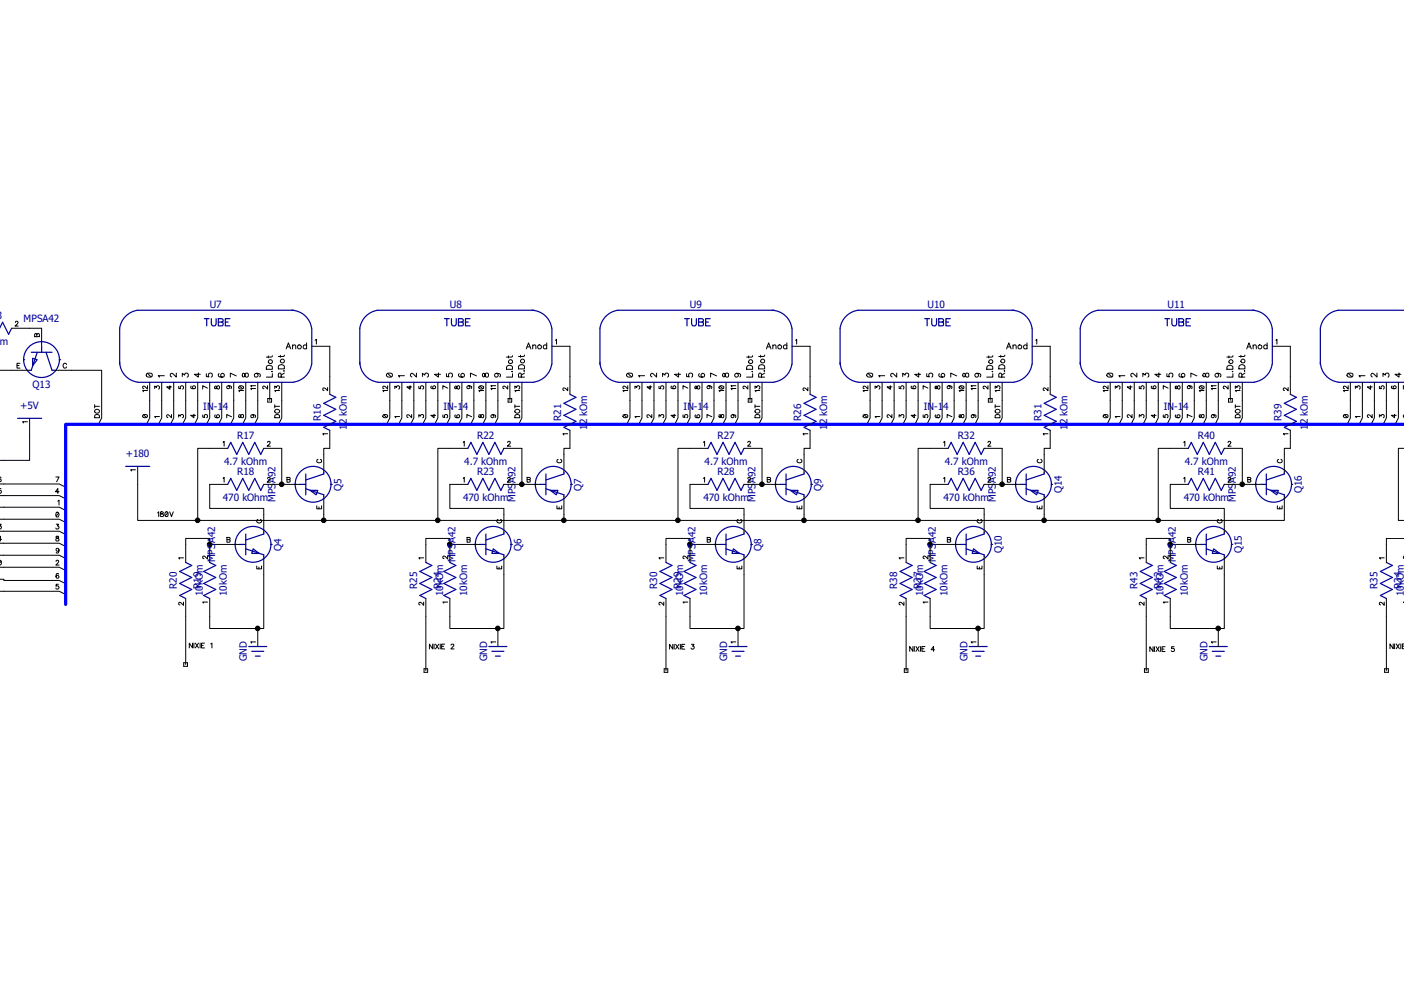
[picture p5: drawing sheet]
<svg xmlns="http://www.w3.org/2000/svg" width="297mm" height="210mm" viewBox="0 0 297 210" stroke-linecap="round" stroke-linejoin="round" font-family="sans-serif">
<path d="M0 0h297v210h-297z" fill-rule="evenodd" fill="#fff" stroke="#fff" stroke-width=".34"/>
<g fill="none" stroke="#000" stroke-width=".21">
<path d="M-.1 78.3h6.4M2.5 69.4h6.3v3.8M3.3 68.2l.1-.3 .3 .1 .1 .2-.1 .3-.5 .5h.7M3.6 77.3h.4M4.2 76.8h-.6v1.1h.6M7.4 70.6l.2-.1 .2 .3 .3-.3 .2 .3v.4h-1zM7.8 70.8v.4M11.3 78.3h10.2v10.1l-.7 1.3M14.1 77.1a.39 .39 0 0 0-.4-.3 .39 .39 0 0 0-.4 .4v.3a.39 .39 0 0 0 .4 .4 .39 .39 0 0 0 .4-.3M31 79.1l.5-.2a.53 .53 0 0 1 .7 .5 .72 .72 0 0 1-1.3 0zM31.2 79l.8 .7M34.8 79.5h-1.3l.2 .3"/>
<path d="M37.3 78.9v.9l-.9-.8-.4 .2 .1 .4 .2 .1M38.6 79.6v-.6l.5 .3a.42 .42 0 0 1 .4-.4 .42 .42 0 0 1 .4 .4 .42 .42 0 0 1-.3 .5M42 78.9v.9l-.9-.6h1.3M43.6 79v.6l.6 .1a.45 .45 0 0 1-.1-.7 .45 .45 0 0 1 .7 .1 .45 .45 0 0 1-.1 .7M46.4 79l-.2 .1a.63 .63 0 0 0 .5 .7 .63 .63 0 0 0 .8-.4 .39 .39 0 0 0-.4-.4 .39 .39 0 0 0-.4 .3 .39 .39 0 0 0 .3 .5M50 79.5l-1.3-.6v.9M51.3 79v.6l.3 .1 .3-.6 .2-.2a.44 .44 0 0 1 .5 .4 .44 .44 0 0 1-.3 .5l-.4-.2-.2-.6zM54.2 79a.41 .41 0 0 1 .4 .4 .41 .41 0 0 1-.5 .3 .41 .41 0 0 1-.3-.5 .65 .65 0 0 1 .8-.3 .65 .65 0 0 1 .4 .7l-.1 .1M56.5 77.4l.4-.1 .5 .1 .2 .7h-1.3zM56.8 75.3v.4M57.5 78.6h.1zM57.6 79v.8h-1.3"/>
<path d="M57.6 75.2l-.2 .3h-1.1M59.1 77.3l.3-.2 .6 .2 .2 .7h-1.3zM59.3 75.1v.5M59.5 79.8l-.1-.8h-.4l-.1 .8h1.3M60 78.4h.2zM60.2 75.1l-.3 .3h-1M60.2 78.9l-.7 .4M60.5 73.8l.5-1.3 .5 1.3M60.7 73.4h.6M61.9 73.2l.3-.3 .3 .1 .1 .8M61.9 72.9v.9M64.9 73.1a.41 .41 0 0 0-.6 0 .41 .41 0 0 0 0 .6 .41 .41 0 0 0 .6-.1"/>
<path d="M64.9 72.5v1.3M66 73.2h3.8v10.2M66.7 72l.2-.2v1M81.8 79.1a.64 .64 0 0 1 .8-.2 .64 .64 0 0 1 .4 .7l-.5 .2a.53 .53 0 0 1-.8-.5zM82 79l.8 .7M85.6 79.5h-1.3l.2 .3M88.1 78.9v.9l-.9-.8-.4 .2v.3l.3 .2M89.4 79.6v-.6l.5 .3a.42 .42 0 0 1 .4-.4 .42 .42 0 0 1 .4 .4 .42 .42 0 0 1-.3 .5M92.8 78.9v.9l-.9-.6h1.3M94.4 79v.6l.6 .1a.45 .45 0 0 1-.1-.7 .45 .45 0 0 1 .7 .1 .45 .45 0 0 1-.1 .7M97.2 79l-.1 .1a.41 .41 0 0 0 .1 .6h.9a.41 .41 0 0 0 .1-.6 .41 .41 0 0 0-.7 .1 .41 .41 0 0 0 .3 .6M100.8 79.5l-1.3-.6v.9"/>
<path d="M102.2 79l-.1 .5 .3 .2 .3-.6 .2-.2a.44 .44 0 0 1 .5 .4 .44 .44 0 0 1-.3 .5l-.4-.2-.2-.6zM105 79a.4 .4 0 0 1 .4 .4 .4 .4 0 0 1-.4 .4 .4 .4 0 0 1-.4-.5 .68 .68 0 0 1 .7-.4 .68 .68 0 0 1 .6 .6l-.2 .2M107.3 77.4l.4-.1 .5 .1 .2 .7h-1.3zM107.6 75.3v.4M108.3 78.6h.1zM108.4 79v.8h-1.3M108.4 75.2l-.2 .3h-1.1M109.9 77.3l.3-.2 .6 .2 .2 .7h-1.3zM110.1 75.1v.5M110.3 79.8l-.1-.8h-.4l-.1 .8h1.3M110.8 78.4h.2zM111 75.1l-.3 .3h-1"/>
<path d="M111 78.9l-.7 .4M111.3 73.8l.5-1.3 .5 1.3M111.5 73.4h.6M112.7 73.2l.3-.3 .3 .1 .1 .8M112.7 72.9v.9M115.7 72.5v1.3M115.7 73.1a.41 .41 0 0 0-.6 0 .41 .41 0 0 0 0 .6 .41 .41 0 0 0 .6-.1M116.8 73.2h3.8v10.2M117.5 72l.2-.2v1M132.6 79.1l.5-.2 .5 .1 .2 .4a.69 .69 0 0 1-.6 .4 .69 .69 0 0 1-.7-.5zM132.8 79l.8 .7M136.4 79.5h-1.3l.2 .3"/>
<path d="M138.9 78.9v.9l-.9-.8-.4 .2v.3l.3 .2M140.2 79.6v-.6l.5 .3a.43 .43 0 0 1 .7-.3 .43 .43 0 0 1-.2 .8M143.6 78.9v.9l-.9-.6h1.3M145.2 79v.6l.6 .1a.46 .46 0 0 1 0-.7 .46 .46 0 0 1 .6 .1 .46 .46 0 0 1-.1 .7M148 79l-.1 .1a.41 .41 0 0 0 .1 .6h.9a.41 .41 0 0 0 .1-.6 .41 .41 0 0 0-.7 .1 .41 .41 0 0 0 .3 .6M151.6 79.5l-1.3-.6v.9M153 79l-.1 .5 .1 .2 .3-.1 .1-.3a.36 .36 0 0 1 .3-.4 .36 .36 0 0 1 .4 .3v.4l-.2 .2a.6 .6 0 0 1-.6-.8zM155.8 79a.4 .4 0 0 1 .4 .4 .4 .4 0 0 1-.4 .4 .4 .4 0 0 1-.4-.5 .68 .68 0 0 1 .7-.4 .68 .68 0 0 1 .6 .6l-.2 .2M158.1 77.4l.4-.1 .5 .1 .2 .7h-1.3zM158.4 75.3v.4M159.1 78.6h.1zM159.2 79v.8h-1.3"/>
<path d="M159.2 75.2l-.2 .3h-1.1M160.7 77.3l.3-.2 .6 .2 .2 .7h-1.3zM160.9 75.1v.5M161.1 79.8l-.1-.8h-.4l-.1 .8h1.3M161.6 78.4h.2zM161.8 75.1l-.3 .3h-1M161.8 78.9l-.7 .4M162.1 73.8l.5-1.3 .5 1.3M162.3 73.4h.6M163.5 73.2l.3-.3 .3 .1 .1 .8M163.5 72.9v.9M166.5 72.5v1.3"/>
<path d="M166.5 73.1a.41 .41 0 0 0-.6 0 .41 .41 0 0 0 0 .6 .41 .41 0 0 0 .6-.1M167.6 73.2h3.8v10.2M168.3 72l.2-.2v1M183.4 79.1l.5-.2 .5 .1 .2 .4a.69 .69 0 0 1-.6 .4 .69 .69 0 0 1-.7-.5zM183.6 79l.8 .7M187.2 79.5h-1.3l.2 .3M189.7 78.9v.9l-.9-.8-.4 .2v.3l.3 .2M191 79.6v-.6l.5 .3a.43 .43 0 0 1 .7-.3 .43 .43 0 0 1-.2 .8M194.4 78.9v.9l-.9-.6h1.3M196 79v.6l.6 .1a.46 .46 0 0 1 0-.7 .46 .46 0 0 1 .6 .1 .46 .46 0 0 1-.1 .7M198.8 79l-.1 .1a.41 .41 0 0 0 .1 .6h.9a.41 .41 0 0 0 .1-.6 .41 .41 0 0 0-.7 .1 .41 .41 0 0 0 .3 .6M202.4 79.5l-1.3-.6v.9"/>
<path d="M203.8 79l-.1 .5 .3 .2 .5-.8a.45 .45 0 0 1 .4 .3 .45 .45 0 0 1-.2 .6l-.3-.1-.3-.7zM206.6 79a.41 .41 0 0 1 .4 .4 .41 .41 0 0 1-.4 .4 .41 .41 0 0 1-.4-.5 .68 .68 0 0 1 .7-.4 .68 .68 0 0 1 .6 .6l-.2 .2M208.9 77.4l.4-.1 .5 .1 .2 .7h-1.3zM209.2 75.3v.4M209.9 78.6h.1zM210 79v.8h-1.3M210 75.2l-.2 .3h-1.1M211.5 77.3l.3-.2 .6 .2 .2 .7h-1.3zM211.7 75.1v.5M211.9 79.8l-.1-.8h-.4l-.1 .8h1.3M212.4 78.4h.2zM212.6 75.1l-.3 .3h-1"/>
<path d="M212.6 78.9l-.7 .4M212.9 73.8l.5-1.3 .5 1.3M213.1 73.4h.6M214.3 73.2l.3-.3 .3 .1 .1 .8M214.3 72.9v.9M217.3 73.1a.41 .41 0 0 0-.6 0 .41 .41 0 0 0 0 .6 .41 .41 0 0 0 .6-.1M217.3 72.5v1.3M218.4 73.2h3.8v10.2M219.1 72l.2-.2v1M234.2 79.1l.5-.2 .5 .1 .2 .4a.69 .69 0 0 1-.6 .4 .69 .69 0 0 1-.7-.5zM234.4 79l.8 .7M238 79.5h-1.3l.2 .3"/>
<path d="M240.5 78.9v.9l-.9-.8-.4 .2v.3l.3 .2M241.8 79.6v-.6l.5 .3a.43 .43 0 0 1 .7-.3 .43 .43 0 0 1-.2 .8M245.2 78.9v.9l-.9-.6h1.3M246.8 79v.6l.6 .1a.46 .46 0 0 1 0-.7 .46 .46 0 0 1 .6 .1 .46 .46 0 0 1-.1 .7M249.6 79l-.1 .1a.41 .41 0 0 0 .1 .6h.9a.41 .41 0 0 0 .1-.6 .41 .41 0 0 0-.7 .1 .41 .41 0 0 0 .3 .6M253.2 79.5l-1.3-.6v.9M254.6 79a.44 .44 0 0 0 .1 .7l.2-.1 .4-.7a.45 .45 0 0 1 .4 .3 .45 .45 0 0 1-.2 .6l-.3-.1-.3-.7zM257.4 79a.41 .41 0 0 1 .4 .4 .41 .41 0 0 1-.4 .4 .41 .41 0 0 1-.4-.5 .68 .68 0 0 1 .7-.4 .68 .68 0 0 1 .6 .6l-.2 .2M259.6 77.5a.68 .68 0 0 1 1.2 .2v.4h-1.3zM260 75.3v.4M260.7 78.6h.1zM260.8 79v.8h-1.3"/>
<path d="M260.8 75.2l-.2 .3h-1.1M262.2 77.4a.68 .68 0 0 1 1.2 .2v.4h-1.3zM262.5 75.1v.5M262.7 79.8l-.1-.8h-.4l-.1 .8h1.3M263.2 78.4h.2zM263.4 75.1l-.3 .3h-1M263.4 78.9l-.7 .4M263.7 73.8l.5-1.3 .5 1.3M263.9 73.4h.6M265.1 73.2l.3-.3 .3 .1 .1 .8M265.1 72.9v.9M268.1 73.1a.41 .41 0 0 0-.6 0 .41 .41 0 0 0 0 .6 .41 .41 0 0 0 .6-.1"/>
<path d="M268.1 72.5v1.3M269.2 73.2h3.8v10.2M269.9 72l.2-.2v1M285 79.1l.5-.2 .5 .1 .2 .4a.69 .69 0 0 1-.6 .4 .69 .69 0 0 1-.7-.5zM285.2 79l.8 .7M288.8 79.5h-1.3l.2 .3M291.3 78.9v.9l-.9-.8-.4 .2v.3l.3 .2M292.6 79.6v-.6l.5 .3a.42 .42 0 0 1 .6-.4 .42 .42 0 0 1 .1 .7l-.2 .2M296 78.9v.9l-.9-.6h1.3M5.8 89.2h-1l.2 .3M6.3 88.5v8.9h-6.4M20 85.9h1"/>
<path d="M20 85.6v.7M20.2 87.8h.7l.1 .5h-1zM28.7 99.4h-1.1l.2 .2M30.2 87.8a.52 .52 0 0 1 .6-.2 .52 .52 0 0 1 .4 .6 .51 .51 0 0 1-.7 .2 .51 .51 0 0 1-.3-.6zM30.4 87.7l.6 .6M31.2 82.6h-1l.2 .2M31.2 81.6v.7l-.8-.6-.2 .3 .2 .2M31.7 80.9v7.5l-.7 1.3M32.7 82.2v-.5l.4 .3v-.2a.36 .36 0 0 1 .6-.1 .36 .36 0 0 1-.2 .6M33.7 88.1h-1l.2 .2M34.2 80.9v7.5l-.7 1.3M35.9 81.6v.7l-.6-.5h1"/>
<path d="M36.3 87.7v.6l-.7-.5h-.3v.3l.2 .2M36.7 80.9v7.5l-.6 1.3M37.8 88.2v-.5l.4 .3a.34 .34 0 0 1 .3-.3 .34 .34 0 0 1 .4 .3 .34 .34 0 0 1-.3 .3M37.8 81.7v.5h.4a.37 .37 0 0 1 .1-.6 .37 .37 0 0 1 .5 .2 .37 .37 0 0 1-.2 .5M39.3 80.9v7.5l-.7 1.3M40.5 81.7l-.2 .1a.49 .49 0 0 0 .6 .4 .49 .49 0 0 0 .4-.5 .32 .32 0 0 0-.5 0 .32 .32 0 0 0 .1 .5h.1M41 87.6v.7l-.7-.5h1.1M41.8 80.9v7.5l-.7 1.3M42.9 87.8v.4l.4 .1a.36 .36 0 0 1 0-.5 .36 .36 0 0 1 .5 0 .36 .36 0 0 1-.1 .5M43.9 82.1l-1-.5v.7M44.4 80.9v7.5l-.7 1.3M45.5 81.7v.5h.2l.4-.6a.36 .36 0 0 1 .4 .3 .36 .36 0 0 1-.4 .4l-.3-.6z"/>
<path d="M45.6 87.8l-.2 .2a.46 .46 0 0 0 .6 .4 .46 .46 0 0 0 .3-.6 .33 .33 0 0 0-.5 .1 .33 .33 0 0 0 .3 .4M46.9 80.9v7.5l-.7 1.3M47.2 93.6l.2-.3v1.1M48.2 94.8h-6.4v15.3h-12.7v-11.5M48.3 81.6a.32 .32 0 0 1 .3 .4 .32 .32 0 0 1-.5 .2 .32 .32 0 0 1 0-.5l.5-.1 .3 .1v.5M49 88.1l-1-.4v.6M49.4 80.9v7.5l-.6 1.3M50.5 87.8v.4h.3a.38 .38 0 0 1 .2-.5 .38 .38 0 0 1 .5 .2l-.1 .4h-.2l-.4-.5zM50.5 81.7a.52 .52 0 0 1 .7-.1 .52 .52 0 0 1 .3 .5 .51 .51 0 0 1-.7 .2 .51 .51 0 0 1-.3-.6zM50.7 81.7l.6 .5M51.5 82.6h-1l.2 .2M52 80.9v7.5l-.7 1.3"/>
<path d="M53.4 87.7a.32 .32 0 0 1 .2 .5 .32 .32 0 0 1-.5 .1 .32 .32 0 0 1 .1-.5h.8l-.1 .5M54.1 82.2h-1.1l.2 .2M54.1 81.6h-1.1l.2 .2M54.5 80.9v7.5l-.7 1.3M55.8 94.8h3.8v7.6M56.6 81.6v.7l-.5-.5-.3-.1-.2 .3 .2 .2M56.6 93.6l.2-.3 .3 .1 .1 .2-.2 .3-.5 .5h.7M56.6 84.3h.8v.7h-.8zM57.1 80.9v3.8M58.1 85.9h1M58.1 85.6v.7M58.1 82.2v-.5l.4 .3v-.2a.36 .36 0 0 1 .6-.1 .36 .36 0 0 1-.2 .6"/>
<path d="M58.3 87.8h.7l.1 .5h-1zM59.1 82.6h-1l.2 .2M59.6 80.9v7.5l-.7 1.3M67.3 97.2a.37 .37 0 0 0-.3 .4 .37 .37 0 0 0 .4 .3h.2a.37 .37 0 0 0 .4-.3 .37 .37 0 0 0-.2-.4M69.3 82v.6l-.8-.6-.2 .1v.3l.2 .2M69.3 91.7h-1l.2 .3M69.8 91v3.8h-1.3v5.1M81 87.8a.52 .52 0 0 1 .6-.2 .52 .52 0 0 1 .4 .6 .51 .51 0 0 1-.7 .2 .51 .51 0 0 1-.3-.6zM81.2 87.7l.6 .6M82 81.6v.7l-.7-.6-.3 .1v.3l.2 .1M82 82.6h-1l.2 .2M82.5 80.9v7.5l-.7 1.3"/>
<path d="M83.5 82.2v-.5l.4 .3v-.2a.36 .36 0 0 1 .6-.1 .36 .36 0 0 1-.2 .6M84.5 88.1h-1l.2 .2M85 80.9v7.5l-.7 1.3M86.7 81.6v.7l-.6-.5h1M87.1 87.7v.6l-.5-.5h-.5v.3l.2 .2M87.5 80.9v7.5l-.6 1.3M88.6 88.2v-.5l.4 .3a.34 .34 0 0 1 .3-.3 .34 .34 0 0 1 .4 .3 .34 .34 0 0 1-.3 .3M88.6 81.7v.5h.4a.37 .37 0 0 1 .1-.6 .37 .37 0 0 1 .5 .2 .37 .37 0 0 1-.2 .5M90.1 80.9v7.5l-.7 1.3M91.3 81.7h-.1a.5 .5 0 0 0 .4 .6 .5 .5 0 0 0 .6-.4l-.1-.2a.31 .31 0 0 0-.5 0 .31 .31 0 0 0 .1 .5h.1M91.8 87.6v.7l-.7-.5h1.1M92.6 80.9v7.5l-.7 1.3"/>
<path d="M93.7 87.8v.4l.4 .1a.36 .36 0 0 1 0-.5 .36 .36 0 0 1 .5 0 .36 .36 0 0 1-.1 .5M94.7 82.1l-1-.5v.7M95.2 80.9v7.5l-.7 1.3M96.3 81.7v.5h.2l.4-.6a.36 .36 0 0 1 .4 .3 .36 .36 0 0 1-.4 .4l-.3-.6zM96.4 87.8h-.1a.45 .45 0 0 0 .4 .6 .45 .45 0 0 0 .4-.6 .33 .33 0 0 0-.5 .1 .33 .33 0 0 0 .3 .4M97.7 80.9v7.5l-.7 1.3M98 93.6l.2-.3v1.1M99 94.8h-6.4v15.3h-24.1M99.1 81.6a.32 .32 0 0 1 .3 .4 .32 .32 0 0 1-.5 .2 .32 .32 0 0 1 0-.5l.5-.1 .3 .1v.5M99.8 88.1l-1-.4v.6M100.2 80.9v7.5l-.6 1.3M101.3 87.8v.4h.3a.38 .38 0 0 1 .2-.5 .38 .38 0 0 1 .5 .2l-.1 .4h-.2l-.4-.5z"/>
<path d="M101.3 81.7a.52 .52 0 0 1 .7-.1 .52 .52 0 0 1 .3 .5 .52 .52 0 0 1-.6 .2 .52 .52 0 0 1-.4-.6zM101.5 81.7l.6 .5M102.3 82.6h-1l.2 .2M102.8 80.9v7.5l-.7 1.3M104.2 87.7a.32 .32 0 0 1 .2 .5 .32 .32 0 0 1-.5 .1 .32 .32 0 0 1 .1-.5h.8l-.1 .5M104.9 82.2h-1.1l.3 .2M104.9 81.6h-1.1l.3 .2M105.3 80.9v7.5l-.7 1.3M106.6 94.8h3.8v7.6M107.4 81.6v.7l-.7-.6-.3 .1v.3l.2 .1M107.4 93.6l.2-.3 .3 .1 .1 .2-.2 .3-.5 .5h.7M107.5 84.3h.7v.7h-.7z"/>
<path d="M107.9 80.9v3.8M108.9 85.9h1M108.9 85.6v.7M108.9 82.2v-.5l.4 .3v-.2a.36 .36 0 0 1 .6-.1 .36 .36 0 0 1-.2 .6M109.1 87.8h.7l.1 .5h-1zM109.9 82.6h-1l.2 .2M110.4 80.9v7.5l-.7 1.3M118.1 97.2a.37 .37 0 0 0-.3 .4 .37 .37 0 0 0 .4 .3h.2a.37 .37 0 0 0 .4-.3 .37 .37 0 0 0-.2-.4M120.1 82v.6l-.8-.6-.2 .1v.3l.2 .2M120.1 91.7h-1l.2 .3M120.6 91v3.8h-1.3v5.1M131.8 87.8a.52 .52 0 0 1 .6-.2 .52 .52 0 0 1 .4 .6 .51 .51 0 0 1-.7 .2 .51 .51 0 0 1-.3-.6z"/>
<path d="M132 87.7l.6 .6M132.8 81.6v.7l-.7-.6-.3 .1v.3l.2 .1M132.8 82.6h-1l.2 .2M133.3 80.9v7.5l-.7 1.3M134.3 82.2v-.5l.4 .3v-.2a.36 .36 0 0 1 .6-.1 .36 .36 0 0 1-.2 .6M135.3 88.1h-1l.2 .2M135.8 80.9v7.5l-.7 1.3M137.5 81.6v.7l-.6-.5h1M137.9 87.7v.6l-.5-.5h-.5v.3l.2 .2M138.3 80.9v7.5l-.6 1.3M139.4 88.2v-.5l.4 .3a.34 .34 0 0 1 .3-.3 .34 .34 0 0 1 .4 .3 .34 .34 0 0 1-.3 .3M139.4 81.7v.5h.4a.37 .37 0 0 1 .1-.6 .37 .37 0 0 1 .5 .2 .37 .37 0 0 1-.2 .5"/>
<path d="M140.9 80.9v7.5l-.7 1.3M142.1 81.7h-.1a.5 .5 0 0 0 .4 .6 .5 .5 0 0 0 .6-.4l-.1-.2a.31 .31 0 0 0-.5 0 .31 .31 0 0 0 .1 .5h.1M142.6 87.6v.7l-.7-.5h1.1M143.4 80.9v7.5l-.7 1.3M144.5 87.8v.4l.4 .1a.36 .36 0 0 1 0-.5 .36 .36 0 0 1 .5 0 .36 .36 0 0 1-.1 .5M145.5 82.1l-1-.5v.7M146 80.9v7.5l-.7 1.3M147.1 81.7v.5h.2l.4-.6a.36 .36 0 0 1 .4 .3 .36 .36 0 0 1-.4 .4l-.3-.6zM147.2 87.8h-.1a.45 .45 0 0 0 .4 .6 .45 .45 0 0 0 .4-.6 .33 .33 0 0 0-.5 .1 .33 .33 0 0 0 .3 .4M148.5 80.9v7.5l-.7 1.3M148.8 93.6l.3-.3v1.1M149.8 94.8h-6.4v15.3h26.7v-5.1"/>
<path d="M149.9 81.6a.32 .32 0 0 1 .3 .4 .32 .32 0 0 1-.5 .2 .32 .32 0 0 1 0-.5l.5-.1 .3 .1v.5M150.6 88.1l-1-.4v.6M151 80.9v7.5l-.6 1.3M152.1 87.8v.4h.3a.38 .38 0 0 1 .2-.5 .38 .38 0 0 1 .5 .2l-.1 .4h-.2l-.4-.5zM152.1 81.7a.52 .52 0 0 1 .7-.1 .52 .52 0 0 1 .3 .5 .52 .52 0 0 1-.6 .2 .52 .52 0 0 1-.4-.6zM152.3 81.7l.6 .5M153.1 82.6h-1l.2 .2M153.6 80.9v7.5l-.7 1.3M155 87.7a.32 .32 0 0 1 .2 .5 .32 .32 0 0 1-.5 .1 .32 .32 0 0 1 .1-.5h.8l-.1 .5M155.7 82.2h-1.1l.3 .2M155.7 81.6h-1.1l.3 .2M156.1 80.9v7.5l-.7 1.3"/>
<path d="M157.4 94.8h3.8v7.6M158.2 81.6v.7l-.7-.6-.3 .1v.3l.2 .1M158.2 93.6l.2-.3 .3 .1 .1 .2-.6 .8h.6M158.3 84.3h.7v.7h-.7zM158.7 80.9v3.8M159.7 85.9h1M159.7 85.6v.7M159.7 82.2v-.5l.4 .3v-.2a.36 .36 0 0 1 .6-.1 .36 .36 0 0 1-.2 .6M159.9 87.8h.7l.1 .5h-1zM160.7 82.6h-1l.2 .2M161.2 80.9v7.5l-.7 1.3M168.9 97.2a.37 .37 0 0 0-.3 .4 .37 .37 0 0 0 .4 .3h.2a.37 .37 0 0 0 .4-.3 .37 .37 0 0 0-.2-.4"/>
<path d="M170.9 82v.6l-.8-.6-.2 .1v.3l.2 .2M170.9 91.7h-1l.2 .3M171.4 91v3.8h-1.3v5.1M182.6 87.8l.4-.1 .6 .1a.47 .47 0 0 1-.5 .6 .47 .47 0 0 1-.5-.6zM182.8 87.7l.6 .6M183.6 81.6v.7l-.7-.6-.3 .1v.3l.2 .1M183.6 82.6h-1l.2 .2M184.1 80.9v7.5l-.7 1.3M185.1 82.2v-.5l.4 .3v-.2a.36 .36 0 0 1 .6-.1 .36 .36 0 0 1-.1 .6M186.1 88.1h-1l.2 .2M186.6 80.9v7.5l-.7 1.3M188.3 81.6v.7l-.6-.5h1"/>
<path d="M188.7 87.7v.6l-.5-.5h-.5v.3l.2 .2M189.1 80.9v7.5l-.6 1.3M190.2 88.2v-.5l.4 .3a.35 .35 0 0 1 .5-.3 .35 .35 0 0 1 0 .6M190.2 81.7v.5h.4a.38 .38 0 0 1 .1-.5 .38 .38 0 0 1 .5 .1 .38 .38 0 0 1-.1 .5M191.7 80.9v7.5l-.7 1.3M192.9 81.7h-.1a.5 .5 0 0 0 .4 .6 .5 .5 0 0 0 .6-.4l-.1-.2a.31 .31 0 0 0-.5 0 .31 .31 0 0 0 .1 .5h.1M193.4 87.6v.7l-.7-.5h1.1M194.2 80.9v7.5l-.7 1.3M195.3 87.8v.4l.4 .1a.37 .37 0 0 1 0-.5 .37 .37 0 0 1 .5 0 .37 .37 0 0 1-.1 .5M196.3 82.1l-1-.5v.7M196.8 80.9v7.5l-.7 1.3M197.9 81.7v.5h.2l.4-.6a.36 .36 0 0 1 .4 .3 .36 .36 0 0 1-.4 .4l-.3-.6z"/>
<path d="M198 87.8h-.1a.45 .45 0 0 0 .4 .6 .45 .45 0 0 0 .4-.6 .33 .33 0 0 0-.5 .1 .33 .33 0 0 0 .3 .4M199.3 80.9v7.5l-.7 1.3M199.6 93.6l.3-.3v1.1M200.6 94.8h-6.4v15.3h26.7v-5.1M200.7 81.6a.32 .32 0 0 1 .3 .4 .32 .32 0 0 1-.5 .2 .32 .32 0 0 1 0-.5l.5-.1 .3 .1v.5M201.4 88.1l-1-.4v.6M201.8 80.9v7.5l-.6 1.3M202.9 87.8v.4h.3a.38 .38 0 0 1 .2-.5 .38 .38 0 0 1 .5 .2l-.1 .4h-.2l-.4-.5zM202.9 81.7a.51 .51 0 0 1 .7-.2 .51 .51 0 0 1 .3 .6 .52 .52 0 0 1-.6 .2 .52 .52 0 0 1-.4-.6zM203.1 81.7l.7 .5M203.9 82.6h-1l.2 .2M204.4 80.9v7.5l-.7 1.3"/>
<path d="M205.8 87.7a.32 .32 0 0 1 .2 .5 .32 .32 0 0 1-.5 .1 .32 .32 0 0 1 .1-.5l.2-.1a.45 .45 0 0 1 .7 .4l-.2 .2M206.5 82.2h-1.1l.3 .2M206.5 81.6h-1.1l.3 .2M206.9 80.9v7.5l-.7 1.3M208.2 94.8h3.8v7.6M209 81.6v.7l-.7-.6-.3 .1v.3l.2 .1M209 93.6l.2-.3 .3 .1 .1 .2-.6 .8h.6M209.1 84.3h.8v.7h-.8zM209.5 80.9v3.8M210.5 85.9h1M210.5 85.6v.7M210.5 82.2v-.5l.4 .3v-.2a.36 .36 0 0 1 .6-.1 .36 .36 0 0 1-.1 .6"/>
<path d="M210.7 87.8h.7l.1 .5h-1zM211.5 82.6h-1l.2 .2M212 80.9v7.5l-.7 1.3M219.7 97.2a.37 .37 0 0 0-.3 .4 .37 .37 0 0 0 .4 .3h.2a.37 .37 0 0 0 .4-.3 .37 .37 0 0 0-.2-.4M221.7 82v.6l-.8-.6-.2 .1v.3l.2 .2M221.7 91.7h-1l.2 .3M222.2 91v3.8h-1.3v5.1M233.4 87.8l.4-.1 .6 .1a.47 .47 0 0 1-.5 .6 .47 .47 0 0 1-.5-.6zM233.6 87.7l.6 .6M234.4 81.6v.7l-.7-.6-.3 .1v.3l.2 .1M234.4 82.6h-1l.2 .2M234.9 80.9v7.5l-.7 1.3"/>
<path d="M235.9 82.2v-.5l.4 .3v-.2a.36 .36 0 0 1 .6-.1 .36 .36 0 0 1-.1 .6M236.9 88.1h-1l.2 .2M237.4 80.9v7.5l-.7 1.3M239.1 81.6v.7l-.6-.5h1M239.5 87.7v.6l-.5-.5h-.5v.3l.2 .2M239.9 80.9v7.5l-.6 1.3M241 88.2v-.5l.4 .3a.35 .35 0 0 1 .5-.3 .35 .35 0 0 1 0 .6M241 81.7v.5h.4a.38 .38 0 0 1 .1-.5 .38 .38 0 0 1 .5 .1 .38 .38 0 0 1-.1 .5M242.5 80.9v7.5l-.7 1.3M243.7 81.7h-.1a.5 .5 0 0 0 .4 .6 .5 .5 0 0 0 .6-.4l-.1-.2a.31 .31 0 0 0-.5 0 .31 .31 0 0 0 .1 .5h.1M244.2 87.6v.7l-.7-.5h1.1M245 80.9v7.5l-.7 1.3"/>
<path d="M246.1 87.8v.4l.4 .1a.37 .37 0 0 1 0-.5 .37 .37 0 0 1 .5 0 .37 .37 0 0 1-.1 .5M247.1 82.1l-1-.5v.7M247.6 80.9v7.5l-.7 1.3M248.7 81.7v.5h.2l.4-.6a.36 .36 0 0 1 .4 .3 .36 .36 0 0 1-.4 .4l-.3-.6zM248.8 87.8h-.1a.45 .45 0 0 0 .4 .6 .45 .45 0 0 0 .4-.6 .33 .33 0 0 0-.5 .1 .33 .33 0 0 0 .3 .4M250.1 80.9v7.5l-.7 1.3M250.4 93.6l.3-.3v1.1M251.4 94.8h-6.4v15.3h26.7v-5.1M251.5 81.6l.2 .1a.31 .31 0 0 1 0 .4 .31 .31 0 0 1-.4 0 .31 .31 0 0 1 0-.4l.5-.1 .3 .1v.5M252.2 88.1l-1-.4v.6M252.6 80.9v7.5l-.6 1.3M253.7 87.8v.4h.3a.38 .38 0 0 1 .2-.5 .38 .38 0 0 1 .5 .2l-.1 .4a.64 .64 0 0 1-.6-.6z"/>
<path d="M253.7 81.7a.51 .51 0 0 1 .7-.2 .51 .51 0 0 1 .3 .6 .52 .52 0 0 1-.6 .2 .52 .52 0 0 1-.4-.6zM253.9 81.7l.7 .5M254.7 82.6h-1l.2 .2M255.2 80.9v7.5l-.7 1.3M256.6 87.7a.32 .32 0 0 1 .2 .5 .32 .32 0 0 1-.5 .1 .32 .32 0 0 1 .1-.5l.2-.1a.45 .45 0 0 1 .7 .4l-.2 .2M257.3 82.2h-1.1l.3 .2M257.3 81.6h-1.1l.3 .2M257.7 80.9v7.5l-.7 1.3M259 94.8h3.8v7.6M259.8 81.6v.7l-.7-.6-.3 .1v.3l.2 .1M259.8 93.6l.2-.3 .4 .3-.6 .8h.6M259.9 84.3h.8v.7h-.8z"/>
<path d="M260.3 80.9v3.8M261.3 85.9h1M261.3 85.6v.7M261.3 82.2v-.5l.4 .3v-.2a.36 .36 0 0 1 .6-.1 .36 .36 0 0 1-.1 .6M261.4 87.8a.56 .56 0 0 1 .7-.1 .56 .56 0 0 1 .2 .6h-1zM262.3 82.6h-1l.2 .2M262.8 80.9v7.5l-.7 1.3M270.5 97.2a.37 .37 0 0 0-.3 .4 .37 .37 0 0 0 .4 .3h.2a.37 .37 0 0 0 .4-.3 .37 .37 0 0 0-.2-.4M272.5 82v.6l-.8-.6-.2 .1v.3l.2 .2M272.5 91.7h-1l.2 .3M273 91v3.8h-1.3v5.1M284.2 87.8l.4-.1 .6 .1a.47 .47 0 0 1-.5 .6 .47 .47 0 0 1-.5-.6z"/>
<path d="M284.4 87.7l.6 .6M285.2 81.6v.7l-.7-.6-.3 .1v.3l.2 .1M285.2 82.6h-1l.2 .2M285.7 80.9v7.5l-.7 1.3M286.7 82.2v-.5l.4 .3v-.2a.36 .36 0 0 1 .6-.1 .36 .36 0 0 1-.1 .6M287.7 88.1h-1l.2 .2M288.2 80.9v7.5l-.7 1.3M289.9 81.6v.7l-.6-.5h1M290.3 87.7v.6l-.5-.5h-.5v.3l.2 .2M290.7 80.9v7.5l-.6 1.3M291.8 88.2v-.5l.4 .3a.35 .35 0 0 1 .5-.3 .35 .35 0 0 1 0 .6M291.8 81.7v.5h.4a.38 .38 0 0 1 .1-.5 .38 .38 0 0 1 .5 .1 .38 .38 0 0 1-.1 .5"/>
<path d="M293.3 80.9v7.5l-.7 1.3M294.5 81.7h-.1a.5 .5 0 0 0 .4 .6 .5 .5 0 0 0 .6-.4l-.1-.2a.31 .31 0 0 0-.5 0 .31 .31 0 0 0 .1 .5h.1M295 87.6v.7l-.7-.5h1.1M295.8 80.9v7.5l-.7 1.3M296.9 87.8v.4l.2 .1M297.1 94.8h-1.3v15.3h1.3M297.1 81.7l-.2-.1v.7M-.1 109.8h12.6l1.4 .7M-.1 107.3h12.6l1.4 .6M-.1 120h12.6l1.4 .6M-.1 112.4h12.6l1.4 .6M-.1 104.8h12.6l1.4 .7"/>
<path d="M-.1 102.4h12.6l1.4 .6M-.1 114.9h12.6l1.4 .7M-.1 117.4h12.6l1.4 .7M-.1 103.3h.3M-.1 103.7a.34 .34 0 0 1 .4 .3 .34 .34 0 0 1-.4 .4M-.1 100.9l.3 .1M-.1 101.3a.32 .32 0 0 1 .4 .3 .32 .32 0 0 1-.4 .3M-.1 113.6l.2-.2v1M-.1 118.5a.54 .54 0 0 1 .4 .5 .54 .54 0 0 1-.4 .5M0 110.9h.3l-.3 .4a.32 .32 0 0 1 .3 .3 .32 .32 0 0 1-.4 .3M0 114.1h.3M.3 118.7l-.3 .3"/>
<path d="M11.8 100.9h.7l-.5 1M11.9 118.7l.1-.2h.3l.1 .2-.6 .8h.7M11.9 113.5v.2l.6 .4-.1 .3-.5-.1v-.4l.5-.2v-.2zM11.9 110.9h.5l-.3 .4h.2a.34 .34 0 0 1 .1 .5 .34 .34 0 0 1-.6-.1M11.9 108.4a.47 .47 0 0 1 .6 .4 .47 .47 0 0 1-.6 .5l-.1-.4zM12.2 106l.3-.2v1M12.4 108.5l-.5 .6M12.5 104h-.8l.5-.7v1.1M12.5 116.3a.32 .32 0 0 1-.4 .3 .32 .32 0 0 1-.2-.5 .32 .32 0 0 1 .5 0l.1 .4-.2 .4-.4-.1M33.4 108.5l.2-.3v1.1M34 108.3v.3l.6 .3a.36 .36 0 0 1-.3 .4 .36 .36 0 0 1-.4-.2l.1-.4 .5-.2v-.2zM35.1 108.3a.5 .5 0 0 1 .5 .4 .5 .5 0 0 1-.3 .6l-.4-.2v-.4z"/>
<path d="M35.5 108.5l-.6 .6M35.9 108.2l.4 1.1 .4-1.1M38.8 118h-1l.2 .2M43.9 117.5v.7l-.8-.6-.2 .4 .2 .2M44.4 115.1v-1.2h-5.1v5.1M44.4 115.1h6.3M44.4 115.1v3.9M47.2 101.2l.2-.2v1M48 113.7h.6l.1 .3-.2 .1 .2 .2-.1 .3-.6 .1zM48 114.1h.5M48.2 102.4h-3.8v5.1h11.4v5.1M54.3 119.7v.6h1v-.6"/>
<path d="M54.6 109.9a.39 .39 0 0 0-.3 .4 .39 .39 0 0 0 .4 .3 .45 .45 0 0 0 .5-.1 .45 .45 0 0 0 0-.6h-.1M54.8 119.9v.4M55.8 117.7v15.2h-1.3M55.8 102.4h7.6M56.6 101.2l.2-.2h.3l.1 .2-.2 .3-.5 .5h.7M59.6 102.4h.1M60.7 101.4h.5M60.7 101h.6l.1 .3-.2 .1 .2 .2-.1 .3-.6 .1zM67 107v.6h1v-.6M67.5 107.2v.4M68.5 105v5.1h-26.7M89.6 118h-1l.2 .2"/>
<path d="M94.7 117.5v.7l-.7-.6-.3 .2v.3l.2 .1M95.2 115.1v-1.2h-5.1v5.1M95.2 115.1h6.3M95.2 115.1v3.9M98 101.2l.2-.2v1M98.8 114.1h.5M98.8 113.7h.6l.1 .3-.2 .1 .2 .2-.1 .3-.6 .1zM99 102.4h-3.8v5.1h11.4v5.1M105.1 119.7v.6h1v-.6M105.4 109.9a.39 .39 0 0 0-.3 .4 .39 .39 0 0 0 .4 .3 .45 .45 0 0 0 .5-.1 .45 .45 0 0 0 0-.6h-.1M105.6 119.9v.4M106.6 117.7v15.2h-1.3"/>
<path d="M106.6 102.4h7.6M107.4 101.2l.2-.2h.3l.1 .2-.2 .3-.5 .5h.7M110.4 102.4h.1M111.5 101.4h.5M111.5 101h.6l.1 .3-.2 .1 .2 .2-.1 .3-.6 .1zM117.8 107v.6h1v-.6M118.3 107.2v.4M119.3 105v5.1h-26.7M119.3 110.1h24.1M140.4 118h-1l.2 .2M145.5 117.5v.7l-.7-.6-.3 .2v.3l.2 .1M146 115.1v-1.2h-5.1v5.1"/>
<path d="M146 115.1h6.3M146 115.1v3.9M148.8 101.2l.3-.2v1M149.6 114.1h.5M149.6 113.7h.5l.2 .2-.2 .2 .2 .2-.1 .3-.6 .1zM149.8 102.4h-3.8v5.1h11.4v5.1M155.9 119.7v.6h1v-.6M156.2 109.9a.39 .39 0 0 0-.3 .4 .39 .39 0 0 0 .4 .3 .45 .45 0 0 0 .5-.1 .45 .45 0 0 0 0-.6h-.1M156.4 119.9v.4M157.4 117.7v15.2h-1.3M157.4 102.4h7.6M158.2 101.2l.2-.2h.3l.1 .2-.6 .8h.6"/>
<path d="M161.2 102.4h.1M162.3 101.4h.5M162.3 101h.5l.2 .2-.2 .2 .2 .2-.1 .3-.6 .1zM168.6 107v.6h1v-.6M169.1 107.2v.4M170.1 110.1h24.1M191.2 118h-1l.2 .2M196.3 117.5v.7l-.7-.6-.3 .2v.3l.2 .1M196.8 115.1v-1.2h-5.1v5.1M196.8 115.1h6.3M196.8 115.1v3.9M199.6 101.2l.3-.2v1"/>
<path d="M200.4 114.1h.5M200.4 113.7h.5l.2 .2-.2 .2 .2 .2-.1 .3-.6 .1zM200.6 102.4h-3.8v5.1h11.4v5.1M206.7 119.7v.6h1v-.6M207 109.9a.39 .39 0 0 0-.3 .4 .39 .39 0 0 0 .4 .3 .45 .45 0 0 0 .5-.1 .45 .45 0 0 0 0-.6h-.1M207.2 119.9v.4M208.2 117.7v15.2h-1.3M208.2 102.4h7.6M209 101.2l.2-.2h.3l.1 .2-.6 .8h.6M212 102.4h.1M213.1 101.4h.5M213.1 101h.5l.2 .2-.2 .2 .2 .2-.1 .3-.6 .1z"/>
<path d="M219.4 107v.6h1v-.6M219.9 107.2v.4M220.9 110.1h24.1M242 118h-1l.2 .2M247.1 117.5v.7l-.7-.6-.3 .2v.3l.2 .1M247.6 115.1v-1.2h-5.1v5.1M247.6 115.1h6.3M247.6 115.1v3.9M250.4 101.2l.3-.2v1M251.2 113.7h.5l.2 .2-.2 .2 .2 .2-.1 .3-.6 .1zM251.2 114.1h.5M251.4 102.4h-3.8v5.1h11.4v5.1"/>
<path d="M257.5 119.7v.6h1v-.6M257.8 109.9a.39 .39 0 0 0-.3 .4 .39 .39 0 0 0 .4 .3 .45 .45 0 0 0 .5-.1 .45 .45 0 0 0 0-.6h-.1M258 119.9v.4M259 117.7v15.2h-1.3M259 102.4h7.6M259.8 101.2l.2-.2 .4 .2-.6 .8h.6M262.8 102.4h.1M263.9 101h.5l.2 .2-.2 .2 .2 .2-.1 .3-.6 .1zM263.9 101.4h.5M270.2 107v.6h1v-.6M270.7 107.2v.4M292.8 118h-1l.2 .2"/>
<path d="M297.1 113.9h-3.8v5.1M297.1 117.6l-.2 .2 .2 .3M-.1 125.1h12.6l1.4 .6M-.1 122.5h.9v.3h11.7l1.4 .6M12.4 123.6h-.5v.4a.36 .36 0 0 1 .5 0 .36 .36 0 0 1-.1 .5 .36 .36 0 0 1-.5-.1M12.4 121.4v-.1a.5 .5 0 0 0-.6 .4 .5 .5 0 0 0 .3 .6h.2a.31 .31 0 0 0 .1-.5 .31 .31 0 0 0-.5 0v.2M38.8 127.3v.7l-.8-.6-.2 .4 .3 .1M39.3 126.6v13.9M40.7 136v1l-.7-1v1M41 136v1M41.3 136l.7 1M42 136l-.7 1"/>
<path d="M42.3 136v1M42.6 136.5h.4M43.3 136h-.7v1h.7M43.9 127.3h-1l.2 .3M44.4 126.6v6.3h10.1M44.6 136.2l.2-.2v1M54.1 135.8h-1.1l.2 .2M54.5 132.9v3.8M89.6 127.3v.7l-.7-.6-.3 .2v.2l.3 .1M90.1 126.6v15.2M91.5 136.2v1l-.7-1v1M91.8 136.2v1"/>
<path d="M92.1 136.2l.7 1M92.8 136.2l-.7 1M93.1 136.2v1M93.4 136.7h.5M94.1 136.2h-.7v1h.7M94.7 127.3h-1l.2 .3M95.2 126.6v6.3h10.1M95.4 136.4a.3 .3 0 0 1 .4-.2 .3 .3 0 0 1 .2 .3l-.6 .7h.7M104.9 135.8h-1.1l.3 .2M105.3 132.9v3.8M140.4 127.3v.7l-.7-.6-.3 .2v.2l.3 .1M140.9 126.6v15.2"/>
<path d="M142.3 136.3v1l-.7-1v1M142.6 136.3v1M142.9 136.3l.7 1M143.6 136.3l-.7 1M143.9 136.3v1M144.2 136.7h.5M144.9 136.3h-.7v1h.7M145.5 127.3h-1l.2 .3M146 126.6v6.3h10.1M146.3 136.3h.5l-.3 .4a.34 .34 0 0 1 .3 .3 .34 .34 0 0 1-.2 .3 .34 .34 0 0 1-.4-.2M155.7 135.8h-1.1l.3 .2M156.1 132.9v3.8"/>
<path d="M191.2 127.3v.7l-.7-.6-.3 .2v.2l.3 .1M191.7 126.6v15.2M193.1 136.7v1.1l-.7-1.1v1.1M193.4 136.7v1.1M193.8 136.7l.6 1.1M194.4 136.7l-.6 1.1M194.7 136.7v1.1M195 137.2h.5M195.7 136.7h-.7v1.1h.7M196.3 127.3h-1l.2 .3M196.8 126.6v6.3h10.1M197.7 137.4h-.7l.5-.7v1.1"/>
<path d="M206.5 135.8h-1.1l.3 .2M206.9 132.9v3.8M242 127.3v.7l-.7-.6-.3 .2v.2l.3 .1M242.5 126.6v15.2M243.9 136.8v1l-.7-1v1M244.2 136.8v1M244.6 136.8l.6 1M245.2 136.8l-.6 1M245.5 136.8v1M245.8 137.3h.5M246.5 136.8h-.7v1h.7M247.1 127.3h-1l.2 .3"/>
<path d="M247.6 126.6v6.3h10.1M248.4 136.8h-.5l-.1 .4a.37 .37 0 0 1 .6 0 .37 .37 0 0 1-.1 .5 .37 .37 0 0 1-.5-.1M257.3 135.8h-1.1l.3 .2M257.7 132.9v3.8M292.8 127.3v.7l-.7-.6-.3 .2v.2l.3 .1M293.3 126.6v15.2M294.7 136.2v1l-.7-1v1M295 136.2v1M295.4 136.2l.6 1M296 136.2l-.6 1M296.3 136.2v1M296.7 136.7h.4"/>
<path d="M297.1 136.2h-.4v1h.4M297.1 127.3h-.2l.2 .2M38.9 140.2h.8v.7h-.8zM89.7 141.4h.8v.8h-.8zM140.5 141.4h.8v.8h-.8zM191.3 141.4h.8v.8h-.8zM242.1 141.4h.8v.8h-.8zM292.9 141.4h.8v.8h-.8z"/>
<circle cx="57.2" cy="76.5" r=".43"/>
<circle cx="59.7" cy="76.4" r=".43"/>
<circle cx="63.3" cy="73.4" r=".43"/>
<circle cx="108" cy="76.5" r=".43"/>
<circle cx="110.5" cy="76.4" r=".43"/>
<circle cx="114.1" cy="73.4" r=".43"/>
<circle cx="158.8" cy="76.5" r=".43"/>
<circle cx="161.3" cy="76.4" r=".43"/>
<circle cx="164.9" cy="73.4" r=".43"/>
<circle cx="209.6" cy="76.5" r=".43"/>
<circle cx="212.1" cy="76.4" r=".43"/>
<circle cx="215.7" cy="73.4" r=".43"/>
<circle cx="260.4" cy="76.5" r=".43"/>
<circle cx="262.9" cy="76.4" r=".43"/>
<circle cx="266.5" cy="73.4" r=".43"/>
<circle cx="20.5" cy="87" r=".47"/>
<circle cx="58.6" cy="87" r=".47"/>
<circle cx="109.4" cy="87" r=".47"/>
<circle cx="160.2" cy="87" r=".47"/>
<circle cx="211" cy="87" r=".47"/>
<circle cx="261.8" cy="87" r=".47"/>
</g>
<g fill="#000" stroke="#000" stroke-width=".21">
<circle cx="41.8" cy="110" r=".49"/>
<circle cx="44.3" cy="115.1" r=".49"/>
<circle cx="59.6" cy="102.4" r=".49"/>
<circle cx="68.5" cy="110" r=".49"/>
<circle cx="92.6" cy="110" r=".49"/>
<circle cx="95.1" cy="115.1" r=".49"/>
<circle cx="110.4" cy="102.4" r=".49"/>
<circle cx="119.3" cy="110" r=".49"/>
<circle cx="143.4" cy="110" r=".49"/>
<circle cx="145.9" cy="115.1" r=".49"/>
<circle cx="161.2" cy="102.4" r=".49"/>
<circle cx="170.1" cy="110" r=".49"/>
<circle cx="194.2" cy="110" r=".49"/>
<circle cx="196.7" cy="115.1" r=".49"/>
<circle cx="212" cy="102.4" r=".49"/>
<circle cx="220.9" cy="110" r=".49"/>
<circle cx="245" cy="110" r=".49"/>
<circle cx="247.5" cy="115.1" r=".49"/>
<circle cx="262.8" cy="102.4" r=".49"/>
<circle cx="54.5" cy="132.9" r=".49"/>
<circle cx="105.3" cy="132.9" r=".49"/>
<circle cx="156.1" cy="132.9" r=".49"/>
<circle cx="206.9" cy="132.9" r=".49"/>
<circle cx="257.7" cy="132.9" r=".49"/>
</g>
<path d="M297.1 89.7h-283.2v38.1" fill="none" stroke="#00f" stroke-width=".68"/>
<g fill="none" stroke="#000096" stroke-width=".25">
<path d="M-.1 69.4l.7-1.2 1.2 2.5 .7-1.3M5 76.1h.1M6.6 74.5h4.4M6.9 75.8l1 .3-1 1.2zM7.9 74.5l-1.3 3.8h-.3M8.8 73.2v1.3M9.7 74.5l1.3 3.8h.3M12.6 76.1h.1M25.3 76.6a4.4 4.4 0 0 0 3.8 4.2M43.2 67.4h1M43.7 67.4v1.5M44.7 67.4v1.1a.52 .52 0 0 0 .5 .4 .52 .52 0 0 0 .5-.4v-1.1"/>
<path d="M46.2 68.1h.7M46.2 67.4h.7l.3 .2v.4l-.3 .1 .3 .3-.1 .5h-.9zM47.7 68.1h.6M48.6 67.4h-.9v1.5h.9M61.7 65.6a4.4 4.4 0 0 1 4.2 3.8M62.1 65.6h-33a4.5 4.5 0 0 0-3.8 3.8v7.6M65.9 77a4.5 4.5 0 0 1-3.8 3.8M66 69.4v7.6M76.1 76.6a4.4 4.4 0 0 0 3.8 4.2M94 67.4h1M94.5 67.4v1.5M95.5 67.4v1.1a.52 .52 0 0 0 .5 .4 .52 .52 0 0 0 .5-.4v-1.1"/>
<path d="M97 67.4h.7l.3 .2v.4l-.3 .1 .3 .3-.1 .5h-.9zM97 68.1h.7M98.5 68.1h.6M99.4 67.4h-.9v1.5h.9M112.5 65.6a4.4 4.4 0 0 1 4.2 3.8M112.9 65.6h-33a4.5 4.5 0 0 0-3.8 3.8v7.6M116.7 77a4.5 4.5 0 0 1-3.8 3.8M116.8 69.4v7.6M126.9 76.6a4.4 4.4 0 0 0 3.8 4.2M144.8 67.4h1M145.3 67.4v1.5M146.3 67.4v1.1a.52 .52 0 0 0 .5 .4 .52 .52 0 0 0 .5-.4v-1.1"/>
<path d="M147.8 67.4h.7l.3 .2v.4l-.3 .1 .3 .3-.1 .5h-.9zM147.8 68.1h.7M149.3 68.1h.6M150.2 67.4h-.9v1.5h.9M163.3 65.6a4.4 4.4 0 0 1 4.2 3.8l.1 7.6M163.7 65.6h-33a4.5 4.5 0 0 0-3.8 3.8v7.6M167.5 77a4.5 4.5 0 0 1-3.8 3.8M177.7 76.6a4.4 4.4 0 0 0 3.8 4.2M195.6 67.4h1M196.1 67.4v1.5M197.1 67.4v1.1a.52 .52 0 0 0 .5 .4 .52 .52 0 0 0 .5-.4v-1.1M198.6 67.4h.7l.3 .2v.4l-.3 .1 .3 .3-.1 .5h-.9z"/>
<path d="M198.6 68.1h.7M200.1 68.1h.6M201 67.4h-.9v1.5h.9M214.1 65.6a4.4 4.4 0 0 1 4.2 3.8M214.5 65.6h-33a4.5 4.5 0 0 0-3.8 3.8v7.6M218.3 77a4.5 4.5 0 0 1-3.8 3.8M218.4 69.4v7.6M228.5 76.6a4.4 4.4 0 0 0 3.8 4.2M246.4 67.4h1M246.9 67.4v1.5M247.9 67.4v1.1a.52 .52 0 0 0 .5 .4 .52 .52 0 0 0 .5-.4v-1.1M249.4 67.4h.7l.3 .2v.4l-.3 .1 .3 .3-.1 .5h-.9z"/>
<path d="M249.4 68.1h.7M250.9 68.1h.6M251.8 67.4h-.9v1.5h.9M264.9 65.6a4.4 4.4 0 0 1 4.2 3.8l.1 7.6M265.3 65.6h-33a4.5 4.5 0 0 0-3.8 3.8v7.6M269.1 77a4.5 4.5 0 0 1-3.8 3.8M279.3 76.6a4.4 4.4 0 0 0 3.8 4.2M297.1 65.6h-14a4.5 4.5 0 0 0-3.8 3.8v7.6M3.7 88.5h5.1M26.6 98.6h5.1M29.1 80.9h33M48.2 94.8l.6-1.2 1.3 2.5 1.3-2.5 1.2 2.5 1.3-2.5 1.3 2.5 .6-1.3"/>
<path d="M68.5 99.9v.3l-3.8 1.3M69.8 83.4l1.2 .6-2.5 1.3 2.5 1.3-2.5 1.2 2.5 1.3-2.5 1.3 1.3 .6M79.9 80.9h33M99 94.8l.6-1.2 1.3 2.5 1.3-2.5 1.2 2.5 1.3-2.5 1.3 2.5 .6-1.3M119.3 99.9v.3l-3.8 1.3M120.6 83.4l1.2 .6-2.5 1.3 2.5 1.3-2.5 1.2 2.5 1.3-2.5 1.3 1.3 .6M130.7 80.9h33M149.8 94.8l.6-1.2 1.3 2.5 1.3-2.5 1.2 2.5 1.3-2.5 1.3 2.5 .6-1.3M170.1 99.9v.3l-3.8 1.3M171.4 83.4l1.2 .6-2.5 1.3 2.5 1.3-2.5 1.2 2.5 1.3-2.5 1.3 1.3 .6M181.5 80.9h33M200.6 94.8l.6-1.2 1.3 2.5 1.3-2.5 1.2 2.5 1.3-2.5 1.3 2.5 .6-1.3"/>
<path d="M220.9 99.9v.3l-3.8 1.3M222.2 83.4l1.2 .6-2.5 1.3 2.5 1.3-2.5 1.2 2.5 1.3-2.5 1.3 1.3 .6M232.3 80.9h33M251.4 94.8l.6-1.2 1.3 2.5 1.3-2.5 1.2 2.5 1.3-2.5 1.3 2.5 .6-1.3M271.7 99.9v.3l-3.8 1.3M273 83.4l1.2 .6-2.5 1.3 2.5 1.3-2.5 1.2 2.5 1.3-2.5 1.3 1.3 .6M283.1 80.9h14M39.3 119l1.3 .6-2.6 1.3 2.6 1.2-2.6 1.3 2.6 1.3-2.6 1.2 1.3 .7M44.4 119l1.2 .6-2.5 1.3 2.5 1.2-2.5 1.3 2.5 1.3-2.5 1.2 1.3 .7M48.2 102.4l.6-1.2 1.3 2.5 1.3-2.5 1.2 2.5 1.3-2.5 1.3 2.5 .6-1.3M49.7 115.1h.1M50.7 115.1h1.3"/>
<path d="M52 116.1l3.8 1.2v.4M52 112.9v4.4M53.6 116.1l1.2 1h-1.5zM55.8 112.6v.3l-3.8 1.3M57.4 115.1h.1M62.4 102.4h.1M63.4 102.4h1.3M64.7 103.4l3.8 1.2v.4M64.7 100.2v4.4M65.6 103.7h1.6l-.3 .9zM70.1 102.4h.1M90.1 119l1.3 .6-2.6 1.3 2.6 1.2-2.6 1.3 2.6 1.3-2.6 1.2 1.3 .7"/>
<path d="M95.2 119l1.2 .6-2.5 1.3 2.5 1.2-2.5 1.3 2.5 1.3-2.5 1.2 1.3 .7M99 102.4l.6-1.2 1.3 2.5 1.3-2.5 1.2 2.5 1.3-2.5 1.3 2.5 .6-1.3M100.5 115.1h.1M101.5 115.1h1.3M102.8 116.1l3.8 1.2v.4M102.8 112.9v4.4M104.4 116.1l1.2 1h-1.5zM106.6 112.6v.3l-3.8 1.3M108.2 115.1h.1M113.2 102.4h.1M113.2 102.4a3.8 3.8 0 0 0 3.8 3.8 3.8 3.8 0 0 0 3.8-3.8M113.2 102.4v.1a3.8 3.8 0 0 1 3.8-3.9 3.8 3.8 0 0 1 3.8 3.9v-.1"/>
<path d="M114.2 102.4h1.3M115.5 103.4l3.8 1.2v.4M115.5 100.2v4.4M116.4 103.7h1.6l-.3 .9zM120.9 102.4h.1M140.9 119l1.3 .6-2.6 1.3 2.6 1.2-2.6 1.3 2.6 1.3-2.6 1.2 1.3 .7M146 119l1.2 .6-2.5 1.3 2.5 1.2-2.5 1.3 2.5 1.3-2.5 1.2 1.3 .7M149.8 102.4l.6-1.2 1.3 2.5 1.3-2.5 1.2 2.5 1.3-2.5 1.3 2.5 .6-1.3M151.3 115.1h.1M152.3 115.1h1.3M153.6 116.1l3.8 1.2v.4M153.6 112.9v4.4"/>
<path d="M155.2 116.1l1.2 1h-1.5zM157.4 112.6v.3l-3.8 1.3M159 115.1h.1M164 102.4h.1M165 102.4h1.3M166.3 103.4l3.8 1.2v.4M166.3 100.2v4.4M167.2 103.7h1.6l-.3 .9zM171.7 102.4h.1M191.7 119l1.3 .6-2.6 1.3 2.6 1.2-2.6 1.3 2.6 1.3-2.6 1.2 1.3 .7M196.8 119l1.2 .6-2.5 1.3 2.5 1.2-2.5 1.3 2.5 1.3-2.5 1.2 1.3 .7M200.6 102.4l.6-1.2 1.3 2.5 1.3-2.5 1.2 2.5 1.3-2.5 1.3 2.5 .6-1.3"/>
<path d="M202.1 115.1h.1M203.1 115.1h1.3M204.4 116.1l3.8 1.2v.4M204.4 112.9v4.4M206 116.1l1.2 1h-1.5zM208.2 112.6v.3l-3.8 1.3M209.8 115.1h.1M214.8 102.4v.1a3.8 3.8 0 0 1 3.8-3.9 3.8 3.8 0 0 1 3.8 3.9v-.1M214.8 102.4h.1M214.8 102.4a3.8 3.8 0 0 0 3.8 3.8 3.8 3.8 0 0 0 3.8-3.8M215.8 102.4h1.3M217.1 103.4l3.8 1.2v.4"/>
<path d="M217.1 100.2v4.4M218 103.7h1.6l-.3 .9zM222.5 102.4h.1M242.5 119l1.3 .6-2.6 1.3 2.6 1.2-2.6 1.3 2.6 1.3-2.6 1.2 1.3 .7M247.6 119l1.2 .6-2.5 1.3 2.5 1.2-2.5 1.3 2.5 1.3-2.5 1.2 1.3 .7M251.4 102.4l.6-1.2 1.3 2.5 1.3-2.5 1.2 2.5 1.3-2.5 1.3 2.5 .6-1.3M252.9 115.1h.1M253.9 115.1h1.3M255.2 116.1l3.8 1.2v.4M255.2 112.9v4.4M256.8 116.1l1.2 1h-1.5zM259 112.6v.3l-3.8 1.3"/>
<path d="M260.6 115.1h.1M265.6 102.4h.1M266.6 102.4h1.3M267.9 103.4l3.8 1.2v.4M267.9 100.2v4.4M268.8 103.7h1.6l-.3 .9zM273.3 102.4h.1M293.3 119l1.3 .6-2.6 1.3 2.6 1.2-2.6 1.3 2.6 1.3-2.6 1.2 1.3 .7M52.6 136.7h3.8M53.3 137.8h2.5M54 138.8h1M103.4 136.7h3.8"/>
<path d="M104.1 137.8h2.5M104.8 138.8h1M154.2 136.7h3.8M154.9 137.8h2.5M155.6 138.8h1M205 136.7h3.8M205.7 137.8h2.5M206.4 138.8h1M255.8 136.7h3.8M256.5 137.8h2.5M257.2 138.8h1"/>
<circle cx="8.8" cy="76.1" r="3.8"/>
<circle cx="53.5" cy="115.1" r="3.8"/>
<circle cx="66.2" cy="102.4" r="3.8"/>
<circle cx="104.3" cy="115.1" r="3.8"/>
<circle cx="155.1" cy="115.1" r="3.8"/>
<circle cx="167.8" cy="102.4" r="3.8"/>
<circle cx="205.9" cy="115.1" r="3.8"/>
<circle cx="256.7" cy="115.1" r="3.8"/>
<circle cx="269.4" cy="102.4" r="3.8"/>
</g>
<g font-size="2.1" fill="#000096">
<text x="44.4" y="65.2">U7</text>
<text x="95.2" y="65.2">U8</text>
<text x="146" y="65.2">U9</text>
<text x="196.2" y="65.2">U10</text>
<text x="247" y="65.2">U11</text>
<text x="-.7" y="67.5">3</text>
<text x="5" y="68">MPSA42</text>
<text x="-.1" y="73">m</text>
<text x="6.9" y="82">Q13</text>
<text x="4.3" y="86.6">+5V</text>
<text x="43" y="86.8">IN-14</text>
<text x="67.9" y="89" transform="rotate(-90 67.9 89)">R16</text>
<text x="93.8" y="86.8">IN-14</text>
<text x="118.7" y="89" transform="rotate(-90 118.7 89)">R21</text>
<text x="144.6" y="86.8">IN-14</text>
<text x="169.5" y="89" transform="rotate(-90 169.5 89)">R26</text>
<text x="195.4" y="86.8">IN-14</text>
<text x="220.3" y="89" transform="rotate(-90 220.3 89)">R31</text>
<text x="246.2" y="86.8">IN-14</text>
<text x="271.1" y="89" transform="rotate(-90 271.1 89)">R39</text>
<text x="50.2" y="92.9">R17</text>
<text x="73.4" y="90.8" transform="rotate(-90 73.4 90.8)">12 kOm</text>
<text x="101" y="92.9">R22</text>
<text x="124.2" y="90.8" transform="rotate(-90 124.2 90.8)">12 kOm</text>
<text x="151.8" y="92.9">R27</text>
<text x="175" y="90.8" transform="rotate(-90 175 90.8)">12 kOm</text>
<text x="202.6" y="92.9">R32</text>
<text x="225.8" y="90.8" transform="rotate(-90 225.8 90.8)">12 kOm</text>
<text x="253.4" y="92.9">R40</text>
<text x="276.6" y="90.8" transform="rotate(-90 276.6 90.8)">12 kOm</text>
<text x="26.6" y="96.7">+180</text>
<text x="47.4" y="98.4">4.7 kOhm</text>
<text x="50.2" y="100.5">R18</text>
<text x="98.2" y="98.4">4.7 kOhm</text>
<text x="101" y="100.5">R23</text>
<text x="149.1" y="98.4">4.7 kOhm</text>
<text x="151.8" y="100.5">R28</text>
<text x="199.9" y="98.4">4.7 kOhm</text>
<text x="202.6" y="100.5">R36</text>
<text x="250.7" y="98.4">4.7 kOhm</text>
<text x="253.4" y="100.5">R41</text>
<text x="47.2" y="106">470 kOhm</text>
<text x="58.3" y="106.2" transform="rotate(-90 58.3 106.2)">MPSA92</text>
<text x="72.2" y="103.8" transform="rotate(-90 72.2 103.8)">Q5</text>
<text x="98" y="106">470 kOhm</text>
<text x="109.1" y="106.2" transform="rotate(-90 109.1 106.2)">MPSA92</text>
<text x="123" y="103.8" transform="rotate(-90 123 103.8)">Q7</text>
<text x="148.8" y="106">470 kOhm</text>
<text x="159.9" y="106.2" transform="rotate(-90 159.9 106.2)">MPSA92</text>
<text x="173.8" y="103.8" transform="rotate(-90 173.8 103.8)">Q9</text>
<text x="199.6" y="106">470 kOhm</text>
<text x="210.7" y="106.2" transform="rotate(-90 210.7 106.2)">MPSA92</text>
<text x="224.6" y="104.3" transform="rotate(-90 224.6 104.3)">Q14</text>
<text x="250.4" y="106">470 kOhm</text>
<text x="261.4" y="106.2" transform="rotate(-90 261.4 106.2)">MPSA92</text>
<text x="275.4" y="104.3" transform="rotate(-90 275.4 104.3)">Q16</text>
<text x="45.6" y="119" transform="rotate(-90 45.6 119)">MPSA42</text>
<text x="59.5" y="116.5" transform="rotate(-90 59.5 116.5)">Q4</text>
<text x="96.4" y="119" transform="rotate(-90 96.4 119)">MPSA42</text>
<text x="110.3" y="116.5" transform="rotate(-90 110.3 116.5)">Q6</text>
<text x="147.2" y="119" transform="rotate(-90 147.2 119)">MPSA42</text>
<text x="161.1" y="116.5" transform="rotate(-90 161.1 116.5)">Q8</text>
<text x="197.9" y="119" transform="rotate(-90 197.9 119)">MPSA42</text>
<text x="211.9" y="117.1" transform="rotate(-90 211.9 117.1)">Q10</text>
<text x="248.8" y="119" transform="rotate(-90 248.8 119)">MPSA42</text>
<text x="262.7" y="117.1" transform="rotate(-90 262.7 117.1)">Q15</text>
<text x="37.4" y="124.6" transform="rotate(-90 37.4 124.6)">R20</text>
<text x="42.5" y="124.6" transform="rotate(-90 42.5 124.6)">R19</text>
<text x="88.2" y="124.6" transform="rotate(-90 88.2 124.6)">R25</text>
<text x="93.3" y="124.6" transform="rotate(-90 93.3 124.6)">R24</text>
<text x="139" y="124.6" transform="rotate(-90 139 124.6)">R30</text>
<text x="144.1" y="124.6" transform="rotate(-90 144.1 124.6)">R29</text>
<text x="189.8" y="124.6" transform="rotate(-90 189.8 124.6)">R38</text>
<text x="194.9" y="124.6" transform="rotate(-90 194.9 124.6)">R37</text>
<text x="240.6" y="124.6" transform="rotate(-90 240.6 124.6)">R43</text>
<text x="245.7" y="124.6" transform="rotate(-90 245.7 124.6)">R42</text>
<text x="291.4" y="124.6" transform="rotate(-90 291.4 124.6)">R35</text>
<text x="296.5" y="124.6" transform="rotate(-90 296.5 124.6)">R34</text>
<text x="42.9" y="126.1" transform="rotate(-90 42.9 126.1)">10kOm</text>
<text x="48" y="126.1" transform="rotate(-90 48 126.1)">10kOm</text>
<text x="93.7" y="126.1" transform="rotate(-90 93.7 126.1)">10kOm</text>
<text x="98.8" y="126.1" transform="rotate(-90 98.8 126.1)">10kOm</text>
<text x="144.5" y="126.1" transform="rotate(-90 144.5 126.1)">10kOm</text>
<text x="149.6" y="126.1" transform="rotate(-90 149.6 126.1)">10kOm</text>
<text x="195.3" y="126.1" transform="rotate(-90 195.3 126.1)">10kOm</text>
<text x="200.4" y="126.1" transform="rotate(-90 200.4 126.1)">10kOm</text>
<text x="246.2" y="126.1" transform="rotate(-90 246.2 126.1)">10kOm</text>
<text x="251.2" y="126.1" transform="rotate(-90 251.2 126.1)">10kOm</text>
<text x="297" y="126.1" transform="rotate(-90 297 126.1)">10kOm</text>
<text x="52.2" y="139.9" transform="rotate(-90 52.2 139.9)">GND</text>
<text x="103" y="139.9" transform="rotate(-90 103 139.9)">GND</text>
<text x="153.8" y="139.9" transform="rotate(-90 153.8 139.9)">GND</text>
<text x="204.6" y="139.9" transform="rotate(-90 204.6 139.9)">GND</text>
<text x="255.4" y="139.9" transform="rotate(-90 255.4 139.9)">GND</text>
</g>
</svg>
